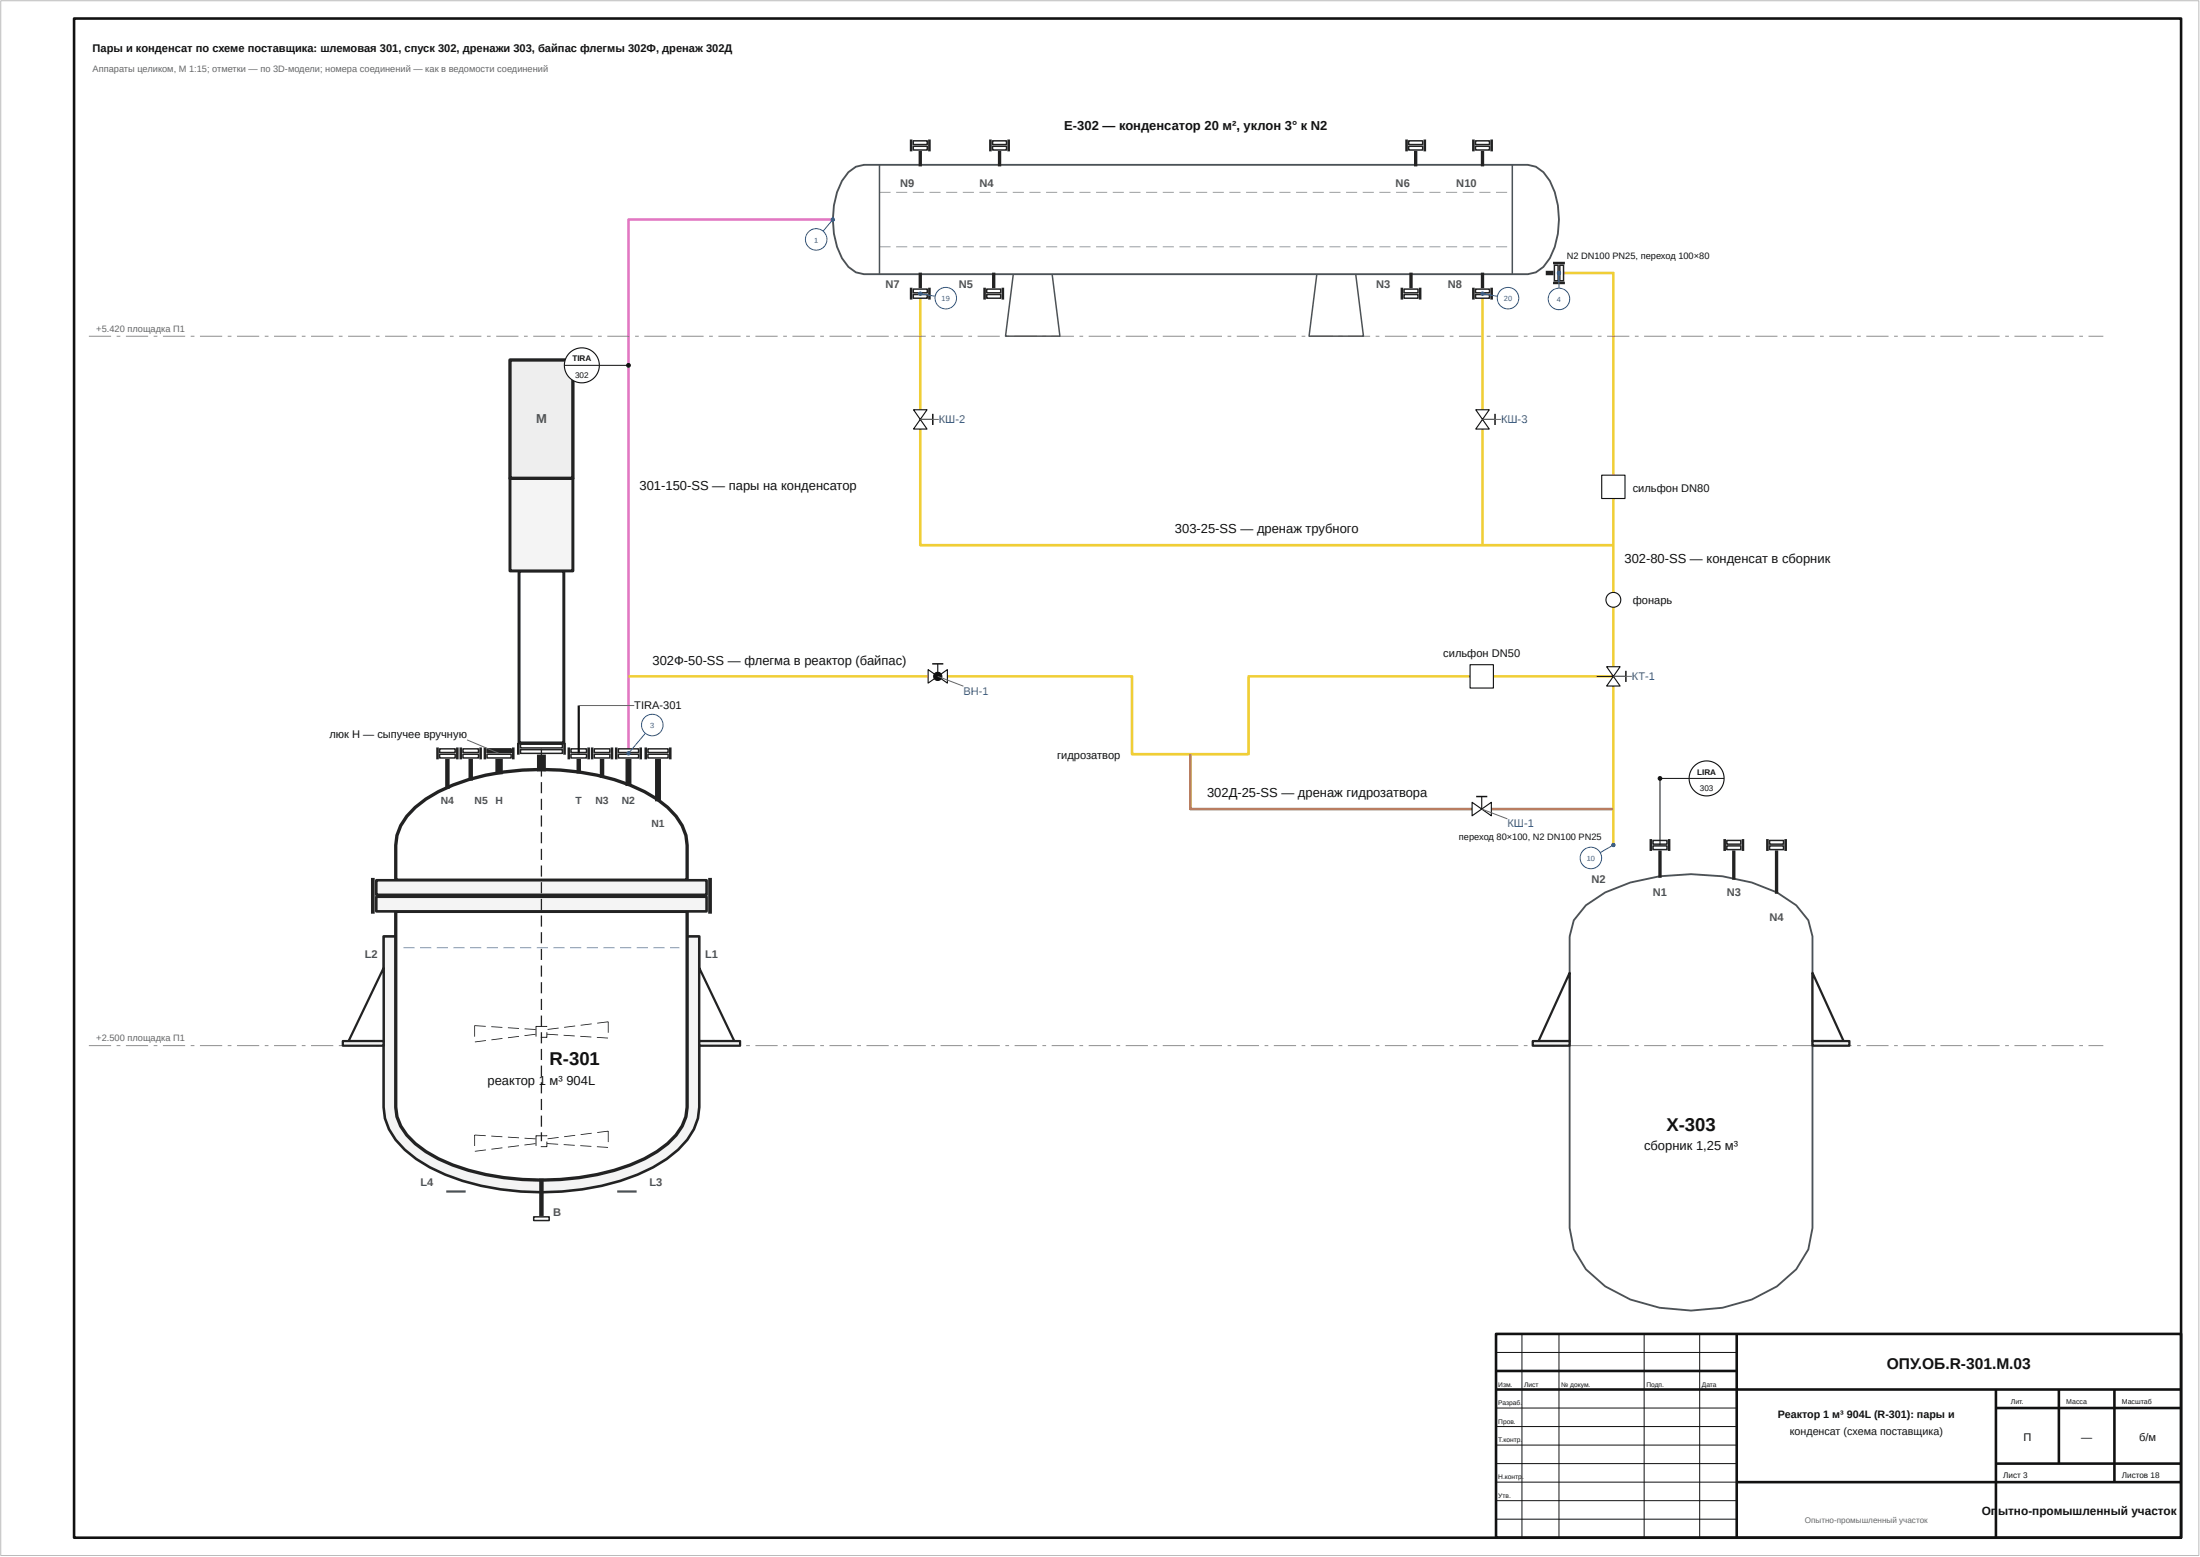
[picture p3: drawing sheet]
<svg xmlns="http://www.w3.org/2000/svg" width="594mm" height="420mm" viewBox="0 0 594 420" stroke-linecap="round" stroke-linejoin="round" font-family="sans-serif">
<path d="M20 5h569v410h-569zM404 360h185v55h-185zM469 360v55M404 370h65M404 375h185M539 375v40M539 380h50M556 375v20M571 375v25M469 400h120M539 395h50" fill="none" stroke="#111" stroke-width=".7" stroke-linecap="butt"/>
<path d="M224.9 59.2h-55.2v144.1" fill="none" stroke="#e277c2" stroke-width=".7" stroke-linecap="butt"/>
<path d="M248.5 79.2v31.4M400.3 79.2v31.4M421 73.7h14.7v106.2M248.5 115.8v31.3h187.2M400.3 115.8v31.3M169.7 182.5h80.9M255.8 182.5h49.9v21h31.5v-21h98.5M435.7 185.1v42.9" fill="none" stroke="#f0ce36" stroke-width=".7" stroke-linecap="butt"/>
<path d="M321.4 203.5v14.8h76.1M402.7 218.3h33" fill="none" stroke="#af7949" stroke-width=".7" stroke-linecap="butt"/>
<path d="M.2 .2h593.6v419.6h-593.6z" fill="none" stroke="#bbb" stroke-width=".27"/>
<path d="M411 360v55M421 360v55M444 360v55M459 360v55M404 365h65M404 380h65M404 385h65M404 390h65M404 395h65M404 400h65M404 405h65M404 410h65" fill="none" stroke="#111" stroke-width=".27"/>
<g fill="#666">
<path d="M24 282.1h6v.2h-6zM31.5 282.1h1v.2h-1zM34 282.1h6v.2h-6zM41.5 282.1h1v.2h-1zM44 282.1h6v.2h-6zM51.5 282.1h1v.2h-1zM54 282.1h6v.2h-6zM61.5 282.1h1v.2h-1zM64 282.1h6v.2h-6zM71.5 282.1h1v.2h-1zM74 282.1h6v.2h-6zM81.5 282.1h1v.2h-1zM84 282.1h6v.2h-6zM91.5 282.1h1v.2h-1zM94 282.1h6v.2h-6zM101.5 282.1h1v.2h-1zM104 282.1h6v.2h-6zM111.5 282.1h1v.2h-1zM114 282.1h6v.2h-6zM121.5 282.1h1v.2h-1zM124 282.1h6v.2h-6zM131.5 282.1h1v.2h-1zM134 282.1h6v.2h-6zM141.5 282.1h1v.2h-1zM144 282.1h6v.2h-6zM151.5 282.1h1v.2h-1zM154 282.1h6v.2h-6zM161.5 282.1h1v.2h-1zM164 282.1h6v.2h-6zM171.5 282.1h1v.2h-1zM174 282.1h6v.2h-6zM181.5 282.1h1v.2h-1zM184 282.1h6v.2h-6zM191.5 282.1h1v.2h-1zM194 282.1h6v.2h-6zM201.5 282.1h1v.2h-1zM204 282.1h6v.2h-6zM211.5 282.1h1v.2h-1zM214 282.1h6v.2h-6zM221.5 282.1h1v.2h-1zM224 282.1h6v.2h-6zM231.5 282.1h1v.2h-1zM234 282.1h6v.2h-6zM241.5 282.1h1v.2h-1zM244 282.1h6v.2h-6zM251.5 282.1h1v.2h-1zM254 282.1h6v.2h-6zM261.5 282.1h1v.2h-1zM264 282.1h6v.2h-6zM271.5 282.1h1v.2h-1zM274 282.1h6v.2h-6zM281.5 282.1h1v.2h-1zM284 282.1h6v.2h-6zM291.5 282.1h1v.2h-1zM294 282.1h6v.2h-6zM301.5 282.1h1v.2h-1zM304 282.1h6v.2h-6zM311.5 282.1h1v.2h-1zM314 282.1h6v.2h-6zM321.5 282.1h1v.2h-1zM324 282.1h6v.2h-6zM331.5 282.1h1v.2h-1zM334 282.1h6v.2h-6zM341.5 282.1h1v.2h-1zM344 282.1h6v.2h-6zM351.5 282.1h1v.2h-1zM354 282.1h6v.2h-6zM361.5 282.1h1v.2h-1zM364 282.1h6v.2h-6zM371.5 282.1h1v.2h-1zM374 282.1h6v.2h-6zM381.5 282.1h1v.2h-1zM384 282.1h6v.2h-6zM391.5 282.1h1v.2h-1zM394 282.1h6v.2h-6zM401.5 282.1h1v.2h-1zM404 282.1h6v.2h-6zM411.5 282.1h1v.2h-1zM414 282.1h6v.2h-6zM421.5 282.1h1v.2h-1zM424 282.1h6v.2h-6zM431.5 282.1h1v.2h-1zM434 282.1h6v.2h-6zM441.5 282.1h1v.2h-1zM444 282.1h6v.2h-6zM451.5 282.1h1v.2h-1zM454 282.1h6v.2h-6zM461.5 282.1h1v.2h-1zM464 282.1h6v.2h-6zM471.5 282.1h1v.2h-1zM474 282.1h6v.2h-6zM481.5 282.1h1v.2h-1zM484 282.1h6v.2h-6zM491.5 282.1h1v.2h-1zM494 282.1h6v.2h-6zM501.5 282.1h1v.2h-1zM504 282.1h6v.2h-6zM511.5 282.1h1v.2h-1zM514 282.1h6v.2h-6zM521.5 282.1h1v.2h-1zM524 282.1h6v.2h-6zM531.5 282.1h1v.2h-1zM534 282.1h6v.2h-6zM541.5 282.1h1v.2h-1zM544 282.1h6v.2h-6zM551.5 282.1h1v.2h-1zM554 282.1h6v.2h-6zM561.5 282.1h1v.2h-1zM564 282.1h4v.2h-4z"/>
<path d="M24 90.6h6v.2h-6zM31.5 90.6h1v.2h-1zM34 90.6h6v.2h-6zM41.5 90.6h1v.2h-1zM44 90.6h6v.2h-6zM51.5 90.6h1v.2h-1zM54 90.6h6v.2h-6zM61.5 90.6h1v.2h-1zM64 90.6h6v.2h-6zM71.5 90.6h1v.2h-1zM74 90.6h6v.2h-6zM81.5 90.6h1v.2h-1zM84 90.6h6v.2h-6zM91.5 90.6h1v.2h-1zM94 90.6h6v.2h-6zM101.5 90.6h1v.2h-1zM104 90.6h6v.2h-6zM111.5 90.6h1v.2h-1zM114 90.6h6v.2h-6zM121.5 90.6h1v.2h-1zM124 90.6h6v.2h-6zM131.5 90.6h1v.2h-1zM134 90.6h6v.2h-6zM141.5 90.6h1v.2h-1zM144 90.6h6v.2h-6zM151.5 90.6h1v.2h-1zM154 90.6h6v.2h-6zM161.5 90.6h1v.2h-1zM164 90.6h6v.2h-6zM171.5 90.6h1v.2h-1zM174 90.6h6v.2h-6zM181.5 90.6h1v.2h-1zM184 90.6h6v.2h-6zM191.5 90.6h1v.2h-1zM194 90.6h6v.2h-6zM201.5 90.6h1v.2h-1zM204 90.6h6v.2h-6zM211.5 90.6h1v.2h-1zM214 90.6h6v.2h-6zM221.5 90.6h1v.2h-1zM224 90.6h6v.2h-6zM231.5 90.6h1v.2h-1zM234 90.6h6v.2h-6zM241.5 90.6h1v.2h-1zM244 90.6h6v.2h-6zM251.5 90.6h1v.2h-1zM254 90.6h6v.2h-6zM261.5 90.6h1v.2h-1zM264 90.6h6v.2h-6zM271.5 90.6h1v.2h-1zM274 90.6h6v.2h-6zM281.5 90.6h1v.2h-1zM284 90.6h6v.2h-6zM291.5 90.6h1v.2h-1zM294 90.6h6v.2h-6zM301.5 90.6h1v.2h-1zM304 90.6h6v.2h-6zM311.5 90.6h1v.2h-1zM314 90.6h6v.2h-6zM321.5 90.6h1v.2h-1zM324 90.6h6v.2h-6zM331.5 90.6h1v.2h-1zM334 90.6h6v.2h-6zM341.5 90.6h1v.2h-1zM344 90.6h6v.2h-6zM351.5 90.6h1v.2h-1zM354 90.6h6v.2h-6zM361.5 90.6h1v.2h-1zM364 90.6h6v.2h-6zM371.5 90.6h1v.2h-1zM374 90.6h6v.2h-6zM381.5 90.6h1v.2h-1zM384 90.6h6v.2h-6zM391.5 90.6h1v.2h-1zM394 90.6h6v.2h-6zM401.5 90.6h1v.2h-1zM404 90.6h6v.2h-6zM411.5 90.6h1v.2h-1zM414 90.6h6v.2h-6zM421.5 90.6h1v.2h-1zM424 90.6h6v.2h-6zM431.5 90.6h1v.2h-1zM434 90.6h6v.2h-6zM441.5 90.6h1v.2h-1zM444 90.6h6v.2h-6zM451.5 90.6h1v.2h-1zM454 90.6h6v.2h-6zM461.5 90.6h1v.2h-1zM464 90.6h6v.2h-6zM471.5 90.6h1v.2h-1zM474 90.6h6v.2h-6zM481.5 90.6h1v.2h-1zM484 90.6h6v.2h-6zM491.5 90.6h1v.2h-1zM494 90.6h6v.2h-6zM501.5 90.6h1v.2h-1zM504 90.6h6v.2h-6zM511.5 90.6h1v.2h-1zM514 90.6h6v.2h-6zM521.5 90.6h1v.2h-1zM524 90.6h6v.2h-6zM531.5 90.6h1v.2h-1zM534 90.6h6v.2h-6zM541.5 90.6h1v.2h-1zM544 90.6h6v.2h-6zM551.5 90.6h1v.2h-1zM554 90.6h6v.2h-6zM561.5 90.6h1v.2h-1zM564 90.6h4v.2h-4z"/>
</g>
<path d="M103.6 252.7h85.2v46.1a15.9 15.9 0 0 1-5.7 11.5 43.3 43.3 0 0 1-20.6 9.7 74 74 0 0 1-42.2-3 32.3 32.3 0 0 1-13.5-9.4l-1.8-2.9-1-2.9-.4-3z" fill="#f4f4f4"/>
<path d="M103.6 252.7h85.2v46.1a15.9 15.9 0 0 1-5.7 11.5 43.3 43.3 0 0 1-20.6 9.7 74 74 0 0 1-42.2-3 32.3 32.3 0 0 1-13.5-9.4l-1.8-2.9-1-2.9-.4-3z" fill="none" stroke="#222" stroke-width=".7" stroke-linecap="butt"/>
<path d="M106.9 246h78.7v52.8a13.2 13.2 0 0 1-5.3 9.8 46.9 46.9 0 0 1-23.9 9.2 69.2 69.2 0 0 1-38-5.1 22.8 22.8 0 0 1-10.2-8.8l-1-2.5-.3-2.6z" fill="#fff"/>
<path d="M106.9 246h78.7v52.8a13.2 13.2 0 0 1-5.3 9.8 46.9 46.9 0 0 1-23.9 9.2 69.2 69.2 0 0 1-38-5.1 22.8 22.8 0 0 1-10.2-8.8l-1-2.5-.3-2.6z" fill="none" stroke="#222" stroke-width=".9" stroke-linecap="butt"/>
<path d="M112.1 217.9a40.4 40.4 0 0 1 19.1-8.7 70.6 70.6 0 0 1 39 2.7 29.8 29.8 0 0 1 12.4 8.4l1.6 2.5 1 2.6 .4 2.7v9.5h-78.7v-9.5a13.9 13.9 0 0 1 5.2-10.2z" fill="#fff"/>
<path d="M112.1 217.9a40.4 40.4 0 0 1 19.1-8.7 70.6 70.6 0 0 1 39 2.7 29.8 29.8 0 0 1 12.4 8.4l1.6 2.5 1 2.6 .4 2.7v9.5h-78.7v-9.5a13.9 13.9 0 0 1 5.2-10.2z" fill="none" stroke="#222" stroke-width=".9" stroke-linecap="butt"/>
<path d="M101.6 237.6h89.2v3.9h-89.2z" fill="#f4f4f4"/>
<path d="M101.6 237.6h89.2v3.9h-89.2z" fill="none" stroke="#222" stroke-width=".7" stroke-linecap="butt"/>
<path d="M101.6 242h89.2v4h-89.2z" fill="#f4f4f4"/>
<path d="M101.6 242h89.2v4h-89.2z" fill="none" stroke="#222" stroke-width=".7" stroke-linecap="butt"/>
<path d="M100.7 236.9v9.7M191.7 236.9v9.7" fill="none" stroke="#222" stroke-width="1" stroke-linecap="butt"/>
<path d="M103.6 261.2v19.8h-9.5z" fill="#fff"/>
<path d="M103.6 261.2v19.8h-9.5z" fill="none" stroke="#222" stroke-width=".6"/>
<path d="M92.6 281h11v1.2h-11z" fill="#f4f4f4"/>
<path d="M92.6 281h11v1.2h-11z" fill="none" stroke="#222" stroke-width=".6"/>
<path d="M188.8 261.2l9.5 19.8h-9.5z" fill="#fff"/>
<path d="M188.8 261.2l9.5 19.8h-9.5z" fill="none" stroke="#222" stroke-width=".6"/>
<path d="M188.8 281h11.1v1.2h-11.1z" fill="#f4f4f4"/>
<path d="M188.8 281h11.1v1.2h-11.1z" fill="none" stroke="#222" stroke-width=".6"/>
<path d="M146.2 203.7v4.5" fill="none" stroke="#222" stroke-width="2.4" stroke-linecap="butt"/>
<path d="M140.6 202.3h11.3v1h-11.3z" fill="#fff"/>
<path d="M140.6 202.3h11.3v1h-11.3z" fill="none" stroke="#222" stroke-width=".4"/>
<path d="M140.6 200.8h11.3v1h-11.3z" fill="#fff"/>
<path d="M140.6 200.8h11.3v1h-11.3z" fill="none" stroke="#222" stroke-width=".4"/>
<path d="M140 200.5v3.2M152.5 200.5v3.2" fill="none" stroke="#222" stroke-width=".7" stroke-linecap="butt"/>
<path d="M140.2 154.1h12.1v46.4h-12.1z" fill="#fff"/>
<path d="M140.2 154.1h12.1v46.4h-12.1z" fill="none" stroke="#222" stroke-width=".8" stroke-linecap="butt"/>
<path d="M137.7 129.1h17v25h-17z" fill="#f4f4f4"/>
<path d="M137.7 129.1h17v25h-17z" fill="none" stroke="#222" stroke-width=".8" stroke-linecap="butt"/>
<path d="M137.7 97.1h17v32h-17z" fill="#eee"/>
<path d="M137.7 97.1h17v32h-17z" fill="none" stroke="#222" stroke-width=".9" stroke-linecap="butt"/>
<path d="M146 202.1h.4v3h-.4zM146 206.6h.4v3h-.4zM146 211.1h.4v3h-.4zM146 215.6h.4v3h-.4zM146 220.1h.4v3h-.4zM146 224.6h.4v3h-.4zM146 229.1h.4v3h-.4zM146 233.6h.4v3h-.4zM146 238.1h.4v3h-.4zM146 242.6h.4v3h-.4zM146 247.1h.4v3h-.4zM146 251.6h.4v3h-.4zM146 256.1h.4v3h-.4zM146 260.6h.4v3h-.4zM146 265.1h.4v3h-.4zM146 269.6h.4v3h-.4zM146 274.1h.4v3h-.4zM146 278.6h.4v3h-.4zM146 283.1h.4v3h-.4zM146 287.6h.4v3h-.4zM146 292.1h.4v3h-.4zM146 296.6h.4v3h-.4zM146 301.1h.4v3h-.4zM146 305.6h.4v2.4h-.4z" fill="#222"/>
<g fill="#1a1a1a">
<path d="M146 309.3l1.7 .2-.1-1.4h.2v1.4l-1.8 .1zM144.7 306.4h3l.1 .2-3.1-.1 .2 2.7h-.3z"/>
<path d="M128.2 306.2l3 .2v.2l-3-.2zM132.7 306.5l3 .2v.2l-3-.2zM137.2 306.8l3 .2-.1 .2-2.9-.2zM141.7 307.1l3 .2-.1 .2-3-.2zM141.6 308.9l3-.4v.2l-3 .4zM137.2 309.5l2.9-.4 .1 .2-3 .4zM132.7 310l3-.3v.2l-3 .4zM128.2 310.6l3-.4v.2l-3 .4zM128.1 306.3h.2v3h-.2z"/>
<path d="M161.3 305.5l2.9-.3 .1 .2-3 .4zM156.8 306.1l3-.4v.2l-3 .4zM152.3 306.7l3-.4v.2l-2.9 .4zM147.9 307.2l2.9-.3 .1 .2-3 .4zM147.7 308.5l3 .2v.2l-3-.2zM152.2 308.8l3 .2v.2l-3-.2zM156.7 309.1l3 .2v.2l-3-.2zM161.2 309.4l3 .2v.2l-3-.2zM164.1 305.3h.3v2.9h-.3z"/>
<path d="M146 279.8l1.7 .1-.1-1.3h.2v1.4l-1.8 .1zM144.7 276.9h3l.1 .2-3.1-.1 .2 2.7h-.3z"/>
<path d="M128.2 276.7l3 .2v.2l-3-.2zM132.7 277l3 .2v.2l-3-.2zM137.2 277.3l3 .1-.1 .3-2.9-.2zM141.7 277.5l3 .2-.1 .3-3-.2zM141.6 279.4l3-.4v.2l-2.9 .4zM137.2 280l2.9-.4 .1 .2-3 .4zM132.7 280.5l3-.4v.3l-3 .3zM128.2 281.1l3-.4v.2l-2.9 .4zM128.1 276.8h.2v3h-.2z"/>
<path d="M161.3 276l2.9-.4 .1 .3-3 .3zM156.8 276.6l3-.4v.2l-3 .4zM152.3 277.2l3-.4v.2l-2.9 .4zM147.9 277.7l2.9-.4 .1 .3-3 .3zM147.7 279l3 .2v.2l-3-.2zM152.2 279.3l3 .2v.2l-3-.2zM156.7 279.6l3 .2v.2l-3-.2zM161.2 279.9l3 .1v.3l-3-.2zM164.1 275.8h.3v2.9h-.3z"/>
</g>
<path d="M109 255.7h3v.2h-3zM113.5 255.7h3v.2h-3zM118 255.7h3v.2h-3zM122.5 255.7h3v.2h-3zM127 255.7h3v.2h-3zM131.5 255.7h3v.2h-3zM136 255.7h3v.2h-3zM140.5 255.7h3v.2h-3zM145 255.7h3v.2h-3zM149.5 255.7h3v.2h-3zM154 255.7h3v.2h-3zM158.5 255.7h3v.2h-3zM163 255.7h3v.2h-3zM167.5 255.7h3v.2h-3zM172 255.7h3v.2h-3zM176.5 255.7h3v.2h-3zM181 255.7h2.5v.2h-2.5z" fill="#1f5fa8"/>
<path d="M120.8 204.8v8.1" fill="none" stroke="#222" stroke-width="1.2" stroke-linecap="butt"/>
<path d="M118.7 203.6h4.2v1h-4.2z" fill="#fff"/>
<path d="M118.7 203.6h4.2v1h-4.2z" fill="none" stroke="#222" stroke-width=".4"/>
<path d="M118.7 202.1h4.2v1h-4.2z" fill="#fff"/>
<path d="M118.7 202.1h4.2v1h-4.2z" fill="none" stroke="#222" stroke-width=".4"/>
<path d="M118.2 201.7v3.2M123.5 201.7v3.2" fill="none" stroke="#222" stroke-width=".7" stroke-linecap="butt"/>
<path d="M127.1 204.8v5.8" fill="none" stroke="#222" stroke-width="1.2" stroke-linecap="butt"/>
<path d="M125 203.6h4.2v1h-4.2z" fill="#fff"/>
<path d="M125 203.6h4.2v1h-4.2z" fill="none" stroke="#222" stroke-width=".4"/>
<path d="M125 202.1h4.2v1h-4.2z" fill="#fff"/>
<path d="M125 202.1h4.2v1h-4.2z" fill="none" stroke="#222" stroke-width=".4"/>
<path d="M124.4 201.7v3.2M129.8 201.7v3.2" fill="none" stroke="#222" stroke-width=".7" stroke-linecap="butt"/>
<path d="M134.8 204.8v4.2" fill="none" stroke="#222" stroke-width="2" stroke-linecap="butt"/>
<path d="M131.5 203.6h6.5v1h-6.5z" fill="#fff"/>
<path d="M131.5 203.6h6.5v1h-6.5z" fill="none" stroke="#222" stroke-width=".4"/>
<path d="M131.5 202.1h6.5v1h-6.5z" fill="#222"/>
<path d="M131.5 202.1h6.5v1h-6.5z" fill="none" stroke="#222" stroke-width=".4"/>
<path d="M131 201.7v3.2M138.6 201.7v3.2" fill="none" stroke="#222" stroke-width=".7" stroke-linecap="butt"/>
<path d="M156.3 204.8v4" fill="none" stroke="#222" stroke-width="1.2" stroke-linecap="butt"/>
<path d="M154.2 203.6h4.2v1h-4.2z" fill="#fff"/>
<path d="M154.2 203.6h4.2v1h-4.2z" fill="none" stroke="#222" stroke-width=".4"/>
<path d="M154.2 202.1h4.2v1h-4.2z" fill="#fff"/>
<path d="M154.2 202.1h4.2v1h-4.2z" fill="none" stroke="#222" stroke-width=".4"/>
<path d="M153.6 201.7v3.2M159 201.7v3.2" fill="none" stroke="#222" stroke-width=".7" stroke-linecap="butt"/>
<path d="M162.6 204.8v5.1" fill="none" stroke="#222" stroke-width="1.2" stroke-linecap="butt"/>
<path d="M160.5 203.6h4.2v1h-4.2z" fill="#fff"/>
<path d="M160.5 203.6h4.2v1h-4.2z" fill="none" stroke="#222" stroke-width=".4"/>
<path d="M160.5 202.1h4.2v1h-4.2z" fill="#fff"/>
<path d="M160.5 202.1h4.2v1h-4.2z" fill="none" stroke="#222" stroke-width=".4"/>
<path d="M159.9 201.7v3.2M165.3 201.7v3.2" fill="none" stroke="#222" stroke-width=".7" stroke-linecap="butt"/>
<path d="M169.7 204.8v7.3" fill="none" stroke="#222" stroke-width="1.6" stroke-linecap="butt"/>
<path d="M167 203.6h5.4v1h-5.4z" fill="#fff"/>
<path d="M167 203.6h5.4v1h-5.4z" fill="none" stroke="#222" stroke-width=".4"/>
<path d="M167 202.1h5.4v1h-5.4z" fill="#fff"/>
<path d="M167 202.1h5.4v1h-5.4z" fill="none" stroke="#222" stroke-width=".4"/>
<path d="M166.4 201.7v3.2M173 201.7v3.2" fill="none" stroke="#222" stroke-width=".7" stroke-linecap="butt"/>
<path d="M177.7 204.8v11.5" fill="none" stroke="#222" stroke-width="1.6" stroke-linecap="butt"/>
<path d="M175 203.6h5.4v1h-5.4z" fill="#fff"/>
<path d="M175 203.6h5.4v1h-5.4z" fill="none" stroke="#222" stroke-width=".4"/>
<path d="M175 202.1h5.4v1h-5.4z" fill="#fff"/>
<path d="M175 202.1h5.4v1h-5.4z" fill="none" stroke="#222" stroke-width=".4"/>
<path d="M174.4 201.7v3.2M181 201.7v3.2" fill="none" stroke="#222" stroke-width=".7" stroke-linecap="butt"/>
<path d="M146.2 318.1v10.1" fill="none" stroke="#222" stroke-width="1.2" stroke-linecap="butt"/>
<path d="M144.1 328.4h4.2v1h-4.2z" fill="#fff"/>
<path d="M144.1 328.4h4.2v1h-4.2z" fill="none" stroke="#222" stroke-width=".4"/>
<path d="M229.1 46.5l2-1.5 2.2-.5h179.3l2.2 .5 2 1.5a18.8 18.8 0 0 1 4.2 12.7 18.8 18.8 0 0 1-4.2 12.8l-2 1.5-2.2 .5h-179.3l-2.2-.5-2-1.5a18.8 18.8 0 0 1-4.2-12.8 18.8 18.8 0 0 1 4.2-12.7z" fill="none" stroke="#4a5258" stroke-width=".5"/>
<path d="M237.5 44.5v29.5M408.4 44.5v29.5" fill="none" stroke="#4a5258" stroke-width=".4"/>
<g fill="#4a5258">
<path d="M237.5 51.8h3v.1h-3zM242 51.8h3v.1h-3zM246.5 51.8h3v.1h-3zM251 51.8h3v.1h-3zM255.5 51.8h3v.1h-3zM260 51.8h3v.1h-3zM264.5 51.8h3v.1h-3zM269 51.8h3v.1h-3zM273.5 51.8h3v.1h-3zM278 51.8h3v.1h-3zM282.5 51.8h3v.1h-3zM287 51.8h3v.1h-3zM291.5 51.8h3v.1h-3zM296 51.8h3v.1h-3zM300.5 51.8h3v.1h-3zM305 51.8h3v.1h-3zM309.5 51.8h3v.1h-3zM314 51.8h3v.1h-3zM318.5 51.8h3v.1h-3zM323 51.8h3v.1h-3zM327.5 51.8h3v.1h-3zM332 51.8h3v.1h-3zM336.5 51.8h3v.1h-3zM341 51.8h3v.1h-3zM345.5 51.8h3v.1h-3zM350 51.8h3v.1h-3zM354.5 51.8h3v.1h-3zM359 51.8h3v.1h-3zM363.5 51.8h3v.1h-3zM368 51.8h3v.1h-3zM372.5 51.8h3v.1h-3zM377 51.8h3v.1h-3zM381.5 51.8h3v.1h-3zM386 51.8h3v.1h-3zM390.5 51.8h3v.1h-3zM395 51.8h3v.1h-3zM399.5 51.8h3v.1h-3zM404 51.8h3v.1h-3z"/>
<path d="M237.5 66.6h3v.1h-3zM242 66.6h3v.1h-3zM246.5 66.6h3v.1h-3zM251 66.6h3v.1h-3zM255.5 66.6h3v.1h-3zM260 66.6h3v.1h-3zM264.5 66.6h3v.1h-3zM269 66.6h3v.1h-3zM273.5 66.6h3v.1h-3zM278 66.6h3v.1h-3zM282.5 66.6h3v.1h-3zM287 66.6h3v.1h-3zM291.5 66.6h3v.1h-3zM296 66.6h3v.1h-3zM300.5 66.6h3v.1h-3zM305 66.6h3v.1h-3zM309.5 66.6h3v.1h-3zM314 66.6h3v.1h-3zM318.5 66.6h3v.1h-3zM323 66.6h3v.1h-3zM327.5 66.6h3v.1h-3zM332 66.6h3v.1h-3zM336.5 66.6h3v.1h-3zM341 66.6h3v.1h-3zM345.5 66.6h3v.1h-3zM350 66.6h3v.1h-3zM354.5 66.6h3v.1h-3zM359 66.6h3v.1h-3zM363.5 66.6h3v.1h-3zM368 66.6h3v.1h-3zM372.5 66.6h3v.1h-3zM377 66.6h3v.1h-3zM381.5 66.6h3v.1h-3zM386 66.6h3v.1h-3zM390.5 66.6h3v.1h-3zM395 66.6h3v.1h-3zM399.5 66.6h3v.1h-3zM404 66.6h3v.1h-3z"/>
</g>
<path d="M273.6 74l-2.1 16.7h14.7l-2.1-16.7M355.6 74l-2.1 16.7h14.7l-2.1-16.7" fill="none" stroke="#4a5258" stroke-width=".4"/>
<path d="M417.4 73.7h2.1" fill="none" stroke="#222" stroke-width="1.2" stroke-linecap="butt"/>
<path d="M419.8 71.6h1v4.2h-1z" fill="#fff"/>
<path d="M419.8 71.6h1v4.2h-1z" fill="none" stroke="#222" stroke-width=".4"/>
<path d="M421.2 71.6h1v4.2h-1z" fill="#fff"/>
<path d="M421.2 71.6h1v4.2h-1z" fill="none" stroke="#222" stroke-width=".4"/>
<path d="M419.4 71h3.2M419.4 76.3h3.2" fill="none" stroke="#222" stroke-width=".7" stroke-linecap="butt"/>
<path d="M428.3 244.3l5.2-3.5a57 57 0 0 1 39.6-2.6l6.8 2.6 5.2 3.5 3.2 4.1 1.2 4.3v78.7l-1.2 5.8-3.2 5.4-5.2 4.6-6.8 3.5a46.6 46.6 0 0 1-32.8 0l-6.8-3.5-5.2-4.6-3.3-5.4-1.1-5.8v-78.7l1.1-4.3z" fill="none" stroke="#4a5258" stroke-width=".5"/>
<path d="M423.9 262.5v18.5h-8.4z" fill="#fff"/>
<path d="M423.9 262.5v18.5h-8.4z" fill="none" stroke="#222" stroke-width=".6"/>
<path d="M413.9 281h10v1.2h-10z" fill="#f4f4f4"/>
<path d="M413.9 281h10v1.2h-10z" fill="none" stroke="#222" stroke-width=".6"/>
<path d="M489.5 262.5l8.4 18.5h-8.4z" fill="#fff"/>
<path d="M489.5 262.5l8.4 18.5h-8.4z" fill="none" stroke="#222" stroke-width=".6"/>
<path d="M489.5 281h9.9v1.2h-9.9z" fill="#f4f4f4"/>
<path d="M489.5 281h9.9v1.2h-9.9z" fill="none" stroke="#222" stroke-width=".6"/>
<path d="M248.5 40.7v4.2" fill="none" stroke="#222" stroke-width=".9" stroke-linecap="butt"/>
<path d="M246.6 39.5h3.8v1h-3.8z" fill="#fff"/>
<path d="M246.6 39.5h3.8v1h-3.8z" fill="none" stroke="#222" stroke-width=".4"/>
<path d="M246.6 38h3.8v1h-3.8z" fill="#fff"/>
<path d="M246.6 38h3.8v1h-3.8z" fill="none" stroke="#222" stroke-width=".4"/>
<path d="M246 37.6v3.2M251 37.6v3.2" fill="none" stroke="#222" stroke-width=".7" stroke-linecap="butt"/>
<path d="M269.9 40.7v4.2" fill="none" stroke="#222" stroke-width=".9" stroke-linecap="butt"/>
<path d="M268 39.5h3.8v1h-3.8z" fill="#fff"/>
<path d="M268 39.5h3.8v1h-3.8z" fill="none" stroke="#222" stroke-width=".4"/>
<path d="M268 38h3.8v1h-3.8z" fill="#fff"/>
<path d="M268 38h3.8v1h-3.8z" fill="none" stroke="#222" stroke-width=".4"/>
<path d="M267.5 37.6v3.2M272.4 37.6v3.2" fill="none" stroke="#222" stroke-width=".7" stroke-linecap="butt"/>
<path d="M382.3 40.7v4.2" fill="none" stroke="#222" stroke-width=".9" stroke-linecap="butt"/>
<path d="M380.4 39.5h3.8v1h-3.8z" fill="#fff"/>
<path d="M380.4 39.5h3.8v1h-3.8z" fill="none" stroke="#222" stroke-width=".4"/>
<path d="M380.4 38h3.8v1h-3.8z" fill="#fff"/>
<path d="M380.4 38h3.8v1h-3.8z" fill="none" stroke="#222" stroke-width=".4"/>
<path d="M379.8 37.6v3.2M384.8 37.6v3.2" fill="none" stroke="#222" stroke-width=".7" stroke-linecap="butt"/>
<path d="M400.3 40.7v4.2" fill="none" stroke="#222" stroke-width=".9" stroke-linecap="butt"/>
<path d="M398.5 39.5h3.7v1h-3.7z" fill="#fff"/>
<path d="M398.5 39.5h3.7v1h-3.7z" fill="none" stroke="#222" stroke-width=".4"/>
<path d="M398.5 38h3.7v1h-3.7z" fill="#fff"/>
<path d="M398.5 38h3.7v1h-3.7z" fill="none" stroke="#222" stroke-width=".4"/>
<path d="M397.9 37.6v3.2M402.8 37.6v3.2" fill="none" stroke="#222" stroke-width=".7" stroke-linecap="butt"/>
<path d="M248.5 73.6v4.2" fill="none" stroke="#222" stroke-width=".9" stroke-linecap="butt"/>
<path d="M246.6 78h3.8v1h-3.8z" fill="#fff"/>
<path d="M246.6 78h3.8v1h-3.8z" fill="none" stroke="#222" stroke-width=".4"/>
<path d="M246.6 79.5h3.8v1h-3.8z" fill="#fff"/>
<path d="M246.6 79.5h3.8v1h-3.8z" fill="none" stroke="#222" stroke-width=".4"/>
<path d="M246 77.6v3.2M251 77.6v3.2" fill="none" stroke="#222" stroke-width=".7" stroke-linecap="butt"/>
<path d="M268.3 73.6v4.2" fill="none" stroke="#222" stroke-width=".9" stroke-linecap="butt"/>
<path d="M266.5 78h3.7v1h-3.7z" fill="#fff"/>
<path d="M266.5 78h3.7v1h-3.7z" fill="none" stroke="#222" stroke-width=".4"/>
<path d="M266.5 79.5h3.7v1h-3.7z" fill="#fff"/>
<path d="M266.5 79.5h3.7v1h-3.7z" fill="none" stroke="#222" stroke-width=".4"/>
<path d="M265.9 77.6v3.2M270.8 77.6v3.2" fill="none" stroke="#222" stroke-width=".7" stroke-linecap="butt"/>
<path d="M381 73.6v4.2" fill="none" stroke="#222" stroke-width=".9" stroke-linecap="butt"/>
<path d="M379.2 78h3.7v1h-3.7z" fill="#fff"/>
<path d="M379.2 78h3.7v1h-3.7z" fill="none" stroke="#222" stroke-width=".4"/>
<path d="M379.2 79.5h3.7v1h-3.7z" fill="#fff"/>
<path d="M379.2 79.5h3.7v1h-3.7z" fill="none" stroke="#222" stroke-width=".4"/>
<path d="M378.6 77.6v3.2M383.5 77.6v3.2" fill="none" stroke="#222" stroke-width=".7" stroke-linecap="butt"/>
<path d="M400.3 73.6v4.2" fill="none" stroke="#222" stroke-width=".9" stroke-linecap="butt"/>
<path d="M398.5 78h3.7v1h-3.7z" fill="#fff"/>
<path d="M398.5 78h3.7v1h-3.7z" fill="none" stroke="#222" stroke-width=".4"/>
<path d="M398.5 79.5h3.7v1h-3.7z" fill="#fff"/>
<path d="M398.5 79.5h3.7v1h-3.7z" fill="none" stroke="#222" stroke-width=".4"/>
<path d="M397.9 77.6v3.2M402.8 77.6v3.2" fill="none" stroke="#222" stroke-width=".7" stroke-linecap="butt"/>
<path d="M161.8 98.6h7.9" fill="none" stroke="#111" stroke-width=".27"/>
<circle cx="169.7" cy="98.6" r=".5" fill="#111"/>
<circle cx="169.7" cy="98.6" r=".5" fill="none" stroke="#111" stroke-width=".27"/>
<circle cx="157.1" cy="98.6" r="4.7" fill="#fff"/>
<circle cx="157.1" cy="98.6" r="4.7" fill="none" stroke="#111" stroke-width=".3"/>
<path d="M152.4 98.6h9.4" fill="none" stroke="#111" stroke-width=".27"/>
<path d="M432.5 128.2h6.3v6.3h-6.3z" fill="#fff"/>
<path d="M432.5 128.2h6.3v6.3h-6.3z" fill="none" stroke="#111" stroke-width=".3"/>
<circle cx="435.7" cy="161.9" r="2" fill="#fff"/>
<circle cx="435.7" cy="161.9" r="2" fill="none" stroke="#111" stroke-width=".3"/>
<path d="M397 179.4h6.3v6.3h-6.3z" fill="#fff"/>
<path d="M397 179.4h6.3v6.3h-6.3z" fill="none" stroke="#111" stroke-width=".3"/>
<path d="M156.3 190.4v12.9" fill="none" stroke="#111" stroke-width=".6"/>
<path d="M120.5 321.6h5.3M166.7 321.6h5.2" fill="none" stroke="#4a5258" stroke-width=".6"/>
<path d="M448.3 229.5v7.4" fill="none" stroke="#222" stroke-width=".9" stroke-linecap="butt"/>
<path d="M446.4 228.3h3.8v1h-3.8z" fill="#fff"/>
<path d="M446.4 228.3h3.8v1h-3.8z" fill="none" stroke="#222" stroke-width=".4"/>
<path d="M446.4 226.8h3.8v1h-3.8z" fill="#fff"/>
<path d="M446.4 226.8h3.8v1h-3.8z" fill="none" stroke="#222" stroke-width=".4"/>
<path d="M445.8 226.4v3.2M450.7 226.4v3.2" fill="none" stroke="#222" stroke-width=".7" stroke-linecap="butt"/>
<path d="M468.2 229.5v7.9" fill="none" stroke="#222" stroke-width=".9" stroke-linecap="butt"/>
<path d="M466.3 228.3h3.8v1h-3.8z" fill="#fff"/>
<path d="M466.3 228.3h3.8v1h-3.8z" fill="none" stroke="#222" stroke-width=".4"/>
<path d="M466.3 226.8h3.8v1h-3.8z" fill="#fff"/>
<path d="M466.3 226.8h3.8v1h-3.8z" fill="none" stroke="#222" stroke-width=".4"/>
<path d="M465.7 226.4v3.2M470.7 226.4v3.2" fill="none" stroke="#222" stroke-width=".7" stroke-linecap="butt"/>
<path d="M479.8 229.5v11.7" fill="none" stroke="#222" stroke-width=".9" stroke-linecap="butt"/>
<path d="M477.9 228.3h3.7v1h-3.7z" fill="#fff"/>
<path d="M477.9 228.3h3.7v1h-3.7z" fill="none" stroke="#222" stroke-width=".4"/>
<path d="M477.9 226.8h3.7v1h-3.7z" fill="#fff"/>
<path d="M477.9 226.8h3.7v1h-3.7z" fill="none" stroke="#222" stroke-width=".4"/>
<path d="M477.3 226.4v3.2M482.2 226.4v3.2" fill="none" stroke="#222" stroke-width=".7" stroke-linecap="butt"/>
<path d="M456.1 210.1h-7.8v17.9" fill="none" stroke="#111" stroke-width=".27"/>
<circle cx="448.3" cy="210.1" r=".5" fill="#111"/>
<circle cx="448.3" cy="210.1" r=".5" fill="none" stroke="#111" stroke-width=".27"/>
<circle cx="460.9" cy="210.1" r="4.7" fill="#fff"/>
<circle cx="460.9" cy="210.1" r="4.7" fill="none" stroke="#111" stroke-width=".3"/>
<path d="M456.1 210.1h9.5" fill="none" stroke="#111" stroke-width=".27"/>
<path d="M433.9 179.9l3.6 5.2h-3.6l3.6-5.2z" fill="#fff"/>
<path d="M433.9 179.9l3.6 5.2h-3.6l3.6-5.2zM431.2 182.5h7.9" fill="none" stroke="#111" stroke-width=".3"/>
<path d="M439.1 181v3" fill="none" stroke="#111" stroke-width=".4"/>
<path d="M246.7 110.6l3.6 5.2h-3.6l3.6-5.2z" fill="#fff"/>
<path d="M246.7 110.6l3.6 5.2h-3.6l3.6-5.2zM248.5 113.2h3.4" fill="none" stroke="#111" stroke-width=".3"/>
<path d="M251.9 111.7v3" fill="none" stroke="#111" stroke-width=".4"/>
<path d="M398.5 110.6l3.7 5.2h-3.7l3.7-5.2z" fill="#fff"/>
<path d="M398.5 110.6l3.7 5.2h-3.7l3.7-5.2zM400.3 113.2h3.4" fill="none" stroke="#111" stroke-width=".3"/>
<path d="M403.7 111.7v3" fill="none" stroke="#111" stroke-width=".4"/>
<path d="M250.6 180.7l5.2 3.7v-3.7l-5.2 3.7z" fill="#fff"/>
<path d="M253.2 179.2v3.3M250.6 180.7l5.2 3.7v-3.7l-5.2 3.7z" fill="none" stroke="#111" stroke-width=".3"/>
<path d="M251.7 179.2h3" fill="none" stroke="#111" stroke-width=".4"/>
<circle cx="253.2" cy="182.5" r="1.1" fill="#111"/>
<circle cx="253.2" cy="182.5" r="1.1" fill="none" stroke="#111" stroke-width=".3"/>
<path d="M397.5 216.5l5.2 3.7v-3.7l-5.2 3.7z" fill="#fff"/>
<path d="M397.5 216.5l5.2 3.7v-3.7l-5.2 3.7zM400.1 215v3.3" fill="none" stroke="#111" stroke-width=".3"/>
<path d="M398.6 215h3" fill="none" stroke="#111" stroke-width=".4"/>
<path d="M248.5 113.2h5M400.3 113.2h5M126.1 199.7l8.7 3.6M156.3 190.4h15M253.2 182.5l7 2.7M435.7 182.5h5M400.1 218.3l7 2.7" fill="none" stroke="#666" stroke-width=".27"/>
<path d="M174.3 197.9l-4.6 5.4" fill="none" stroke="#1f5fa8" stroke-width=".27"/>
<circle cx="169.7" cy="203.3" r=".45" fill="#1f5fa8"/>
<circle cx="169.7" cy="203.3" r=".45" fill="none" stroke="#1f5fa8" stroke-width=".27"/>
<circle cx="176.1" cy="195.7" r="2.9" fill="#fff"/>
<g fill="none" stroke="#1f5fa8" stroke-width=".27">
<path d="M224.9 59.2l-2.6 3.2"/>
<circle cx="176.1" cy="195.7" r="2.9"/>
</g>
<circle cx="224.9" cy="59.2" r=".45" fill="#1f5fa8"/>
<circle cx="224.9" cy="59.2" r=".45" fill="none" stroke="#1f5fa8" stroke-width=".27"/>
<circle cx="220.4" cy="64.6" r="2.9" fill="#fff"/>
<g fill="none" stroke="#1f5fa8" stroke-width=".27">
<path d="M421 73.7v4.1"/>
<circle cx="220.4" cy="64.6" r="2.9"/>
</g>
<circle cx="421" cy="73.7" r=".45" fill="#1f5fa8"/>
<circle cx="421" cy="73.7" r=".45" fill="none" stroke="#1f5fa8" stroke-width=".27"/>
<circle cx="421" cy="80.7" r="2.9" fill="#fff"/>
<g fill="none" stroke="#1f5fa8" stroke-width=".27">
<path d="M248.5 79.2l4.1 .8"/>
<circle cx="421" cy="80.7" r="2.9"/>
</g>
<circle cx="248.5" cy="79.2" r=".45" fill="#1f5fa8"/>
<circle cx="248.5" cy="79.2" r=".45" fill="none" stroke="#1f5fa8" stroke-width=".27"/>
<circle cx="255.4" cy="80.5" r="2.9" fill="#fff"/>
<g fill="none" stroke="#1f5fa8" stroke-width=".27">
<path d="M400.3 79.2l4.1 .8"/>
<circle cx="255.4" cy="80.5" r="2.9"/>
</g>
<circle cx="400.3" cy="79.2" r=".45" fill="#1f5fa8"/>
<circle cx="400.3" cy="79.2" r=".45" fill="none" stroke="#1f5fa8" stroke-width=".27"/>
<circle cx="407.2" cy="80.5" r="2.9" fill="#fff"/>
<g fill="none" stroke="#1f5fa8" stroke-width=".27">
<path d="M435.7 228l-3.6 2.1"/>
<circle cx="407.2" cy="80.5" r="2.9"/>
</g>
<circle cx="435.7" cy="228" r=".45" fill="#1f5fa8"/>
<circle cx="435.7" cy="228" r=".45" fill="none" stroke="#1f5fa8" stroke-width=".27"/>
<circle cx="429.6" cy="231.5" r="2.9" fill="#fff"/>
<circle cx="429.6" cy="231.5" r="2.9" fill="none" stroke="#1f5fa8" stroke-width=".27"/>
<g font-size="5" fill="#111">
<text x="148.4" y="287.5">R-301</text>
<text x="450" y="305.2">X-303</text>
</g>
<text font-size="4.2" fill="#111" x="509.5" y="369.5">ОПУ.ОБ.R-301.М.03</text>
<g font-size="3.5" fill="#111">
<text x="287.4" y="35">E-302 — конденсатор 20 м², уклон 3° к N2</text>
<text x="172.7" y="132.3">301-150-SS — пары на конденсатор</text>
<text x="317.3" y="143.9">303-25-SS — дренаж трубного</text>
<text x="438.7" y="151.9">302-80-SS — конденсат в сборник</text>
<text x="176.2" y="179.3">302Ф-50-SS — флегма в реактор (байпас)</text>
<text x="326" y="215.1">302Д-25-SS — дренаж гидрозатвора</text>
<text x="131.7" y="292.7">реактор 1 м³</text>
<text x="153" y="292.7">904L</text>
<text x="444" y="310.4">сборник 1,25 м³</text>
</g>
<text font-size="3.5" fill="#4a5258" x="144.7" y="114.3">M</text>
<g font-size="3.2" fill="#111">
<text x="535.2" y="409">Оп</text>
<text x="539.6" y="409">ытно-промышленный участок</text>
</g>
<g font-size="3" fill="#111">
<text x="25" y="14">Пары и конденсат по схеме поставщика: шлемовая 301, спуск 302, дренажи 303, байпас флегмы 302Ф, дренаж 302Д</text>
<text x="440.9" y="132.6">сильфон DN80</text>
<text x="440.9" y="163.1">фонарь</text>
<text x="389.8" y="177.3">сильфон DN50</text>
<text x="171.3" y="191.3">TIRA-301</text>
<text x="89" y="199.2">люк H — сыпучее вручную</text>
<text x="285.5" y="204.8">гидрозатвор</text>
<text x="546.4" y="389">П</text>
<text x="562" y="389">—</text>
<text x="577.7" y="389">б/м</text>
</g>
<g font-size="3" fill="#4a5258">
<text x="243.1" y="50.3">N9</text>
<text x="264.5" y="50.3">N4</text>
<text x="376.9" y="50.3">N6</text>
<text x="393.3" y="50.3">N10</text>
<text x="239.1" y="77.8">N7</text>
<text x="258.9" y="77.8">N5</text>
<text x="371.6" y="77.8">N3</text>
<text x="390.9" y="77.8">N8</text>
<text x="429.8" y="238.2">N2</text>
<text x="446.4" y="241.7">N1</text>
<text x="466.3" y="241.7">N3</text>
<text x="477.8" y="248.6">N4</text>
<text x="98.5" y="258.4">L2</text>
<text x="190.4" y="258.4">L1</text>
<text x="113.5" y="320">L4</text>
<text x="175.4" y="320">L3</text>
<text x="149.4" y="328.1">B</text>
</g>
<g font-size="3" fill="#1f5fa8">
<text x="253.5" y="114.1">КШ-2</text>
<text x="405.3" y="114.1">КШ-3</text>
<text x="440.7" y="183.4">КТ-1</text>
<text x="260.2" y="187.4">ВН-1</text>
<text x="407.1" y="223.2">КШ-1</text>
</g>
<g font-size="2.9" fill="#111">
<text x="480.1" y="382.7">Реактор 1 м³</text>
<text x="498.7" y="382.7">904L (R-301): пары и</text>
<text x="483.3" y="387.3">конденсат (схема поставщика)</text>
</g>
<g font-size="2.8" fill="#4a5258">
<text x="119" y="216.9">N4</text>
<text x="128.2" y="216.9">N5</text>
<text x="133.8" y="216.9">H</text>
<text x="155.4" y="216.9">T</text>
<text x="160.8" y="216.9">N3</text>
<text x="167.9" y="216.9">N2</text>
<text x="175.9" y="223.3">N1</text>
</g>
<g font-size="2.5" fill="#666">
<text x="25" y="19.5">Аппараты целиком, М 1:15; отметки — по 3D-модели; номера соединений — как в ведомости соединений</text>
<text x="26" y="89.5">+5.420 площадка П1</text>
<text x="26" y="281">+2.500 площадка П1</text>
</g>
<g font-size="2.5" fill="#111">
<text x="423.1" y="69.8">N2 DN100 PN25, переход 100×80</text>
<text x="394" y="226.7">переход 80×100, N2 DN100 PN25</text>
</g>
<g font-size="2.2" fill="#111">
<text x="154.6" y="97.5">TIRA</text>
<text x="155.3" y="102.1">302</text>
<text x="458.3" y="209">LIRA</text>
<text x="459" y="213.5">303</text>
<text x="541" y="398.8">Лист 3</text>
<text x="573" y="398.8">Листов 18</text>
</g>
<text font-size="2.2" fill="#666" x="487.4" y="411">Опытно-промышленный участок</text>
<g font-size="2" fill="#1f5fa8">
<text x="219.9" y="65.5">1</text>
<text x="254.3" y="81.4">19</text>
<text x="406.1" y="81.4">20</text>
<text x="420.4" y="81.6">4</text>
<text x="175.6" y="196.6">3</text>
<text x="428.5" y="232.4">10</text>
</g>
<g font-size="1.9" fill="#111">
<text x="543" y="378.8">Лит.</text>
<text x="558" y="378.8">Масса</text>
<text x="573" y="378.8">Масштаб</text>
</g>
<g font-size="1.8" fill="#111">
<text x="404.6" y="374.2">Изм.</text>
<text x="411.6" y="374.2">Лист</text>
<text x="421.6" y="374.2">№ докум.</text>
<text x="444.6" y="374.2">Подп.</text>
<text x="459.6" y="374.2">Дата</text>
<text x="404.6" y="379.2">Разраб.</text>
<text x="404.6" y="384.2">Пров.</text>
<text x="404.6" y="389.2">Т.контр.</text>
<text x="404.6" y="399.2">Н.контр</text>
<text x="411" y="399.2">.</text>
<text x="404.6" y="404.2">Утв.</text>
</g>
</svg>
